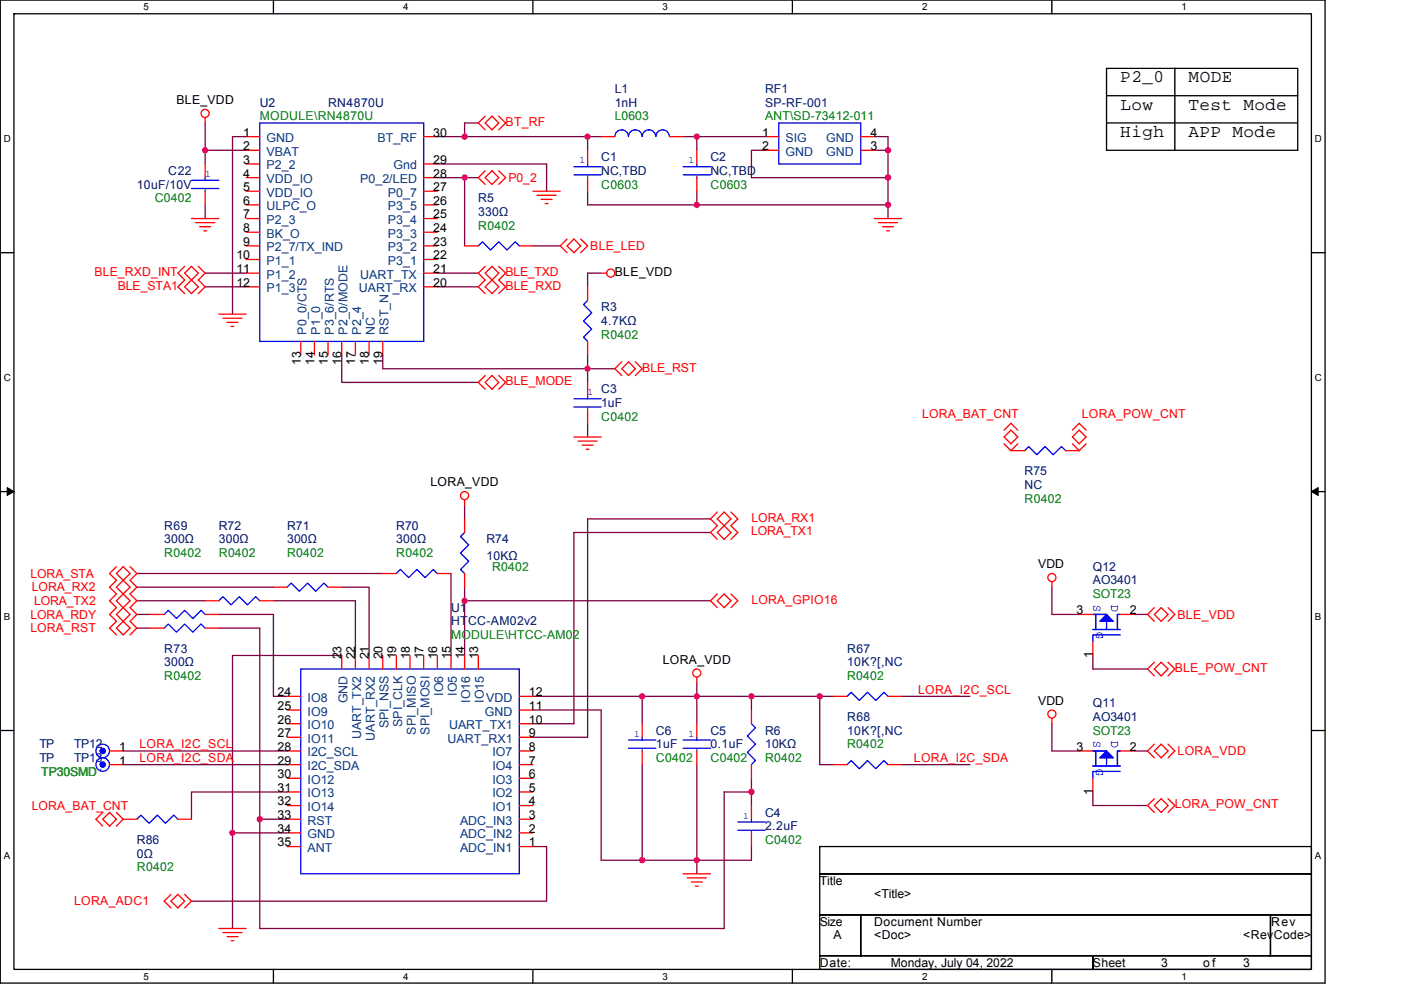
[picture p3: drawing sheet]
<svg xmlns="http://www.w3.org/2000/svg" width="297mm" height="210mm" viewBox="0 0 297 210" stroke-linecap="round" stroke-linejoin="round" font-family="sans-serif">
<path d="M.1 0h280.8v208.5h-280.8zM3 2.9h275v202.7h-275z" fill="none" stroke="#000" stroke-width=".28"/>
<g fill="#fff">
<path d="M30.5 .3h1.1v2.3h-1.1z"/>
<path d="M30.5 205.9h1.1v2.3h-1.1z"/>
</g>
<path d="M58 0v2.9M58 205.6v2.9" fill="none" stroke="#000" stroke-width=".28"/>
<g fill="#fff">
<path d="M85.5 .3h1.1v2.3h-1.1z"/>
<path d="M85.5 205.9h1.1v2.3h-1.1z"/>
</g>
<path d="M113 0v2.9M113 205.6v2.9" fill="none" stroke="#000" stroke-width=".28"/>
<g fill="#fff">
<path d="M140.5 .3h1.1v2.3h-1.1z"/>
<path d="M140.5 205.9h1.1v2.3h-1.1z"/>
</g>
<path d="M168 0v2.9M168 205.6v2.9" fill="none" stroke="#000" stroke-width=".28"/>
<g fill="#fff">
<path d="M195.5 .3h1.2v2.3h-1.2z"/>
<path d="M195.5 205.9h1.2v2.3h-1.2z"/>
</g>
<path d="M223 0v2.9M223 205.6v2.9" fill="none" stroke="#000" stroke-width=".28"/>
<g fill="#fff">
<path d="M250.5 .3h1.2v2.3h-1.2z"/>
<path d="M250.5 205.9h1.2v2.3h-1.2z"/>
<path d="M.8 28.3h1.5v2.3h-1.5z"/>
<path d="M278.8 28.3h1.5v2.3h-1.5z"/>
<path d="M.8 78.9h1.5v2.3h-1.5z"/>
<path d="M278.8 78.9h1.5v2.3h-1.5z"/>
</g>
<path d="M.1 53.6h2.9M278 53.6h2.9" fill="none" stroke="#000" stroke-width=".28"/>
<g fill="#fff">
<path d="M.8 129.6h1.4v2.3h-1.4z"/>
<path d="M278.8 129.6h1.4v2.3h-1.4z"/>
</g>
<path d="M.1 104.3h2.9M278 104.3h2.9" fill="none" stroke="#000" stroke-width=".28"/>
<path d="M1.5 103.4l1.5 .9-1.5 .8zM278 104.3l1.5-.9v1.7z" fill="#000" stroke="#000" stroke-width=".21"/>
<g fill="#fff">
<path d="M.8 180.3h1.4v2.3h-1.4z"/>
<path d="M278.8 180.3h1.4v2.3h-1.4z"/>
</g>
<g fill="none" stroke="#000" stroke-width=".28">
<path d="M234.6 14.5h40.5v17.4h-40.5zM249.1 14.5v17.4M234.6 20.3h40.5M234.6 26.1h40.5M.1 154.9h2.9M278 154.9h2.9M173.8 179.6h104.2v5.7h-104.2zM173.8 194h8.7v8.7h-8.7zM173.8 185.3h104.2v8.7h-104.2zM182.5 194h86.9v8.7h-86.9zM269.4 194h8.6v8.7h-8.6zM173.8 202.7h57.9v2.9h-57.9z"/>
<path d="M231.7 202.7h46.3v2.9h-46.3z"/>
</g>
<g fill="none" stroke="#800040" stroke-width=".28">
<path d="M43.5 31.9h8.7M43.5 26.1v5.8M43.5 31.9v2.9M52.2 29h-2.9v37.6M92.7 34.8h23.2v5.8M92.7 37.7h5.8M92.7 29h5.8M98.5 37.7v14.5M98.5 37.7h2.9M98.5 29h26.1M101.4 26.1h-2.9v2.9M124.6 29v2.9"/>
<path d="M124.6 29h2.9M144.8 29h2.9M147.7 29v2.9M147.7 29h14.5M162.2 31.9h-2.9v5.8h29v-5.8M185.4 29h2.9v2.9M185.4 31.9h2.9M188.3 37.7v5.8M43.5 57.9h8.7M43.5 43.5v2.9M92.7 57.9h8.7M113 52.2h5.8"/>
<path d="M124.6 40.6v2.9h23.1M127.5 57.9h-2.9v2.9M147.7 40.6v2.9M147.7 43.5h40.6M188.3 43.5v2.9M43.5 60.8h8.7M72.5 75.3v5.8h28.9M81.1 75.3v2.9h43.5M92.7 60.8h8.7M124.6 78.2h5.8M124.6 75.3v2.9M124.6 78.2v2.9"/>
<path d="M124.6 89.8v2.9M98.5 107.2v2.9M150.6 110.1h-26v46.3h-11.6M150.6 112.9h-28.9v40.6h-8.7M29 124.5h29M29 127.4h14.5M29 121.6h52.1M29 130.3h2.9M29 133.2h2.9M46.4 133.2h8.7v40.6M46.4 130.3h11.6v17.4h2.9M58 127.4h17.4v11.6"/>
<path d="M72.5 124.5h5.7v14.5M72.5 139h-23.2v37.7M95.6 121.6v17.4M98.5 127.4v11.6M98.5 127.4h52.1M98.5 124.5v2.9M223 124.5v5.8h5.8M231.7 139v2.9h11.6M240.4 130.3h2.9M26.1 159.3h34.8M113 150.6h14.5v31.9h8.7M113 147.7h23.2"/>
<path d="M136.2 147.7v5.8M136.2 147.7h11.5M147.7 144.8v2.9M147.7 147.7v5.8M147.7 147.7h11.6M159.3 147.7v2.9M159.3 147.7h14.5M173.8 147.7h2.9M173.8 147.7v14.5h2.9M191.2 147.7h14.5M223 153.5v5.8h5.8M240.4 159.3h2.9"/>
<path d="M26.1 162.2h34.8M49.3 176.7v20.2M49.3 176.7h11.6M55.1 173.8h5.8M60.9 168h-20.3v5.8M113 179.6h2.9v11.5h-75.3M136.2 162.2v20.3M147.7 162.2v20.3M159.3 179.6v2.9h-11.6M159.3 168h-5.8v28.9h-98.4v-23.1M159.3 165.1v2.9M159.3 168v2.9"/>
<path d="M191.2 162.2h14.5M231.7 168v2.9h11.6M136.2 182.5h11.5M147.7 182.5v2.8"/>
</g>
<g fill="none" stroke="#f00" stroke-width=".28">
<path d="M43.5 24.9v1.2M43.5 34.8v2.9M52.2 29h2.9M52.2 37.7h2.9M52.2 34.8h2.9M52.2 31.9h2.9M89.8 29h2.9M89.8 37.7h2.9M89.8 34.8h2.9M102.9 24.6l-1.5 1.5 1.5 1.4M102.9 36.2l-1.5 1.5 1.5 1.4M104.3 24.6l1.4 1.5-1.4 1.4-1.4-1.4z"/>
<path d="M104.3 36.2l1.4 1.5-1.4 1.4-1.4-1.4zM105.7 24.6l1.5 1.5-1.5 1.4M105.7 36.2l1.5 1.5-1.5 1.4M124.6 31.9v2.9M124.6 37.7v2.9M127.5 29h2.9M141.9 29h2.9M147.7 31.9v2.9M147.7 37.7v2.9M162.2 29h2.9M162.2 31.9h2.9M182.5 29h2.9"/>
<path d="M182.5 31.9h2.9M39.2 56.5l-1.5 1.4 1.5 1.5-1.5 1.4 1.5 1.5M39.2 57.9l1.4-1.4 1.5 1.4-1.5 1.5zM40.6 46.4h5.8M41.5 47.2h4M42.1 56.5l1.4 1.4-1.4 1.5 1.4 1.4-1.4 1.5M42.3 48.1h2.4M43.2 49h.6M43.5 40.6v2.9M52.2 40.6h2.9M52.2 57.9h2.9M52.2 43.5h2.9"/>
<path d="M52.2 49.3h2.9M52.2 52.2h2.9M52.2 46.4h2.9M52.2 55h2.9M89.8 40.6h2.9M89.8 57.9h2.9M89.8 43.5h2.9M89.8 49.3h2.9M89.8 52.2h2.9M89.8 46.4h2.9M89.8 55h2.9M98.5 52.2h2.9"/>
<path d="M102.9 56.5l-1.5 1.4 1.5 1.5-1.5 1.4 1.5 1.5M102.9 57.9l1.4-1.4 1.4 1.4-1.4 1.5zM104.3 59.4l1.4 1.4-1.4 1.5-1.4-1.5zM105.7 56.5l1.5 1.4-1.5 1.5 1.5 1.4-1.5 1.5M110.1 52.2h2.9M113 40.6h5.8M113.9 41.4h4M114.7 42.3h2.3M115.6 43.2h.6M120.2 50.7l-1.4 1.5 1.4 1.4M121.7 50.7l1.4 1.5-1.4 1.4-1.5-1.4zM123.1 50.7l1.5 1.5-1.5 1.4"/>
<path d="M127.5 57.9h1.1M185.4 46.4h5.8M186.2 47.2h4.1M187.1 48.1h2.3M188 49h.6M39.2 60.8l1.4-1.4 1.5 1.4-1.5 1.5zM46.4 66.6h5.8M47.3 67.5h4M48.1 68.4h2.4M49 69.2h.6M52.2 60.8h2.9M63.8 72.4v2.9"/>
<path d="M66.7 72.4v2.9M69.6 72.4v2.9M72.5 72.4v2.9M75.4 72.4v2.9M78.2 72.4v2.9M81.1 72.4v2.9M89.8 60.8h2.9M102.9 79.7l-1.5 1.4 1.5 1.4M104.3 79.7l1.4 1.4-1.4 1.4-1.4-1.4zM105.7 79.7l1.5 1.4-1.5 1.4M124.6 60.8v2.9M124.6 72.4v2.9"/>
<path d="M131.8 76.8l-1.4 1.4 1.4 1.5M133.3 76.8l1.4 1.4-1.4 1.5-1.5-1.5zM134.7 76.8l1.5 1.4-1.5 1.5M121.7 92.7h5.8M122.6 93.6h4M123.4 94.4h2.3M124.3 95.3h.6M124.6 81.1v2.9M124.6 86.9v2.9M212.9 94.1l1.4 1.5M212.9 91.2l1.4-1.4 1.5 1.4M214.3 95.6h2.9"/>
<path d="M214.3 91.2l1.5 1.5-1.5 1.4-1.4-1.4zM215.8 94.1l-1.5 1.5M225.9 95.6h2.9M227.4 94.1l1.4 1.5M227.4 91.2l1.4-1.4 1.5 1.4M228.8 91.2l1.5 1.5-1.5 1.4-1.4-1.4zM230.3 94.1l-1.5 1.5M98.5 106v1.2M98.5 110.1v2.8M152.1 110.1l1.4-1.5 1.5 1.5-1.5 1.4zM152.1 112.9l1.4-1.4 1.5 1.4-1.5 1.5zM152.1 108.6l-1.5 1.5 1.5 1.4-1.5 1.4 1.5 1.5"/>
<path d="M155 108.6l1.4 1.5-1.4 1.4 1.4 1.4-1.4 1.5M24.7 120.2l-1.5 1.4 1.5 1.5-1.5 1.4 1.5 1.5-1.5 1.4 1.5 1.5-1.5 1.4 1.5 1.5-1.5 1.4 1.5 1.5M24.7 133.2l1.4-1.4 1.5 1.4-1.5 1.5zM26.1 120.2l1.5 1.4-1.5 1.5-1.4-1.5zM26.1 123.1l-1.4 1.4 1.4 1.5M26.1 126l-1.4 1.4 1.4 1.5M26.1 128.9l-1.4 1.4 1.4 1.5M26.1 123.1l1.5 1.4-1.5 1.5M26.1 126l1.5 1.4-1.5 1.5M26.1 128.9l1.5 1.4-1.5 1.5M27.6 120.2l1.4 1.4-1.4 1.5 1.4 1.4-1.4 1.5 1.4 1.4-1.4 1.5 1.4 1.4-1.4 1.5 1.4 1.4-1.4 1.5M31.9 130.3h2.9"/>
<path d="M31.9 133.2h2.9M43.5 130.3h2.9M43.5 133.2h2.9M43.5 127.4h2.9M55.1 127.4h2.9M58 124.5h2.9M69.6 124.5h2.9M72.5 139v2.9M75.4 139v2.9M78.2 139v2.9M81.1 121.6h2.9M81.1 139v2.9"/>
<path d="M84 139v2.9M86.9 139v2.9M89.8 139v2.9M92.7 121.6h2.9M92.7 139v2.9M95.6 139v2.9M98.5 121.6v2.9M98.5 139v2.9M101.4 139v2.9M152.1 127.4l1.4-1.4 1.5 1.4-1.5 1.5zM152.1 126l-1.5 1.4 1.5 1.5M155 126l1.4 1.4-1.4 1.5"/>
<path d="M223 123.4v1.1M228.8 130.3h2.9M231.7 136.1v2.9M237.5 130.3h2.9M244.7 128.9l-1.4 1.4 1.4 1.5M246.2 128.9l1.4 1.4-1.4 1.5-1.5-1.5zM247.6 128.9l1.5 1.4-1.5 1.5M23.2 159.3h2.9M60.9 147.7h2.9M60.9 159.3h2.9M60.9 156.4h2.9M60.9 153.5h2.9"/>
<path d="M60.9 150.6h2.9M110.1 147.7h2.9M110.1 159.3h2.9M110.1 156.4h2.9M110.1 153.5h2.9M110.1 150.6h2.9M136.2 153.5v2.9M136.2 159.3v2.9M147.7 143.6v1.2M147.7 153.5v2.9M147.7 159.3v2.9M159.3 150.6v2.9"/>
<path d="M176.7 147.7h2.9M188.3 147.7h2.9M223 152.3v1.2M228.8 159.3h2.9M237.5 159.3h2.9M244.7 157.8l-1.4 1.5 1.4 1.4M244.7 140.5l-1.4 1.4 1.4 1.5M246.2 157.8l1.4 1.5-1.4 1.4-1.5-1.4zM246.2 140.5l1.4 1.4-1.4 1.5-1.5-1.5zM247.6 157.8l1.5 1.5-1.5 1.4M247.6 140.5l1.5 1.4-1.5 1.5M21.8 173.8l1.4-1.5 1.5 1.5-1.5 1.4z"/>
<path d="M21.8 172.3l-1.5 1.5 1.5 1.4M23.2 162.2h2.9M24.7 172.3l1.4 1.5M26.1 173.8l-1.4 1.4M26.1 173.8h2.9M37.7 173.8h2.9M60.9 179.6h2.9M60.9 176.7h2.9M60.9 173.8h2.9M60.9 170.9h2.9M60.9 168h2.9M60.9 165.1h2.9"/>
<path d="M60.9 162.2h2.9M110.1 179.6h2.9M110.1 176.7h2.9M110.1 173.8h2.9M110.1 170.9h2.9M110.1 168h2.9M110.1 165.1h2.9M110.1 162.2h2.9M159.3 162.2v2.9M159.3 170.9v2.9M159.3 176.7v2.9M176.7 162.2h2.9"/>
<path d="M188.3 162.2h2.9M231.7 165.1v2.9M244.7 169.4l-1.4 1.5 1.4 1.4M246.2 169.4l1.4 1.5-1.4 1.4-1.5-1.4zM247.6 169.4l1.5 1.5-1.5 1.4M36.3 189.7l-1.5 1.4 1.5 1.5M36.3 191.1l1.4-1.4 1.5 1.4-1.5 1.5zM39.2 189.7l1.4 1.4-1.4 1.5M46.4 196.9h5.8M47.3 197.8h4M48.1 198.7h2.4M49 199.5h.6"/>
<path d="M144.8 185.3h5.8M145.7 186.2h4.1M146.6 187.1h2.3M147.4 188h.6"/>
<circle cx="43.5" cy="24.1" r=".86"/>
<circle cx="129.5" cy="57.9" r=".86"/>
<circle cx="98.5" cy="105.1" r=".86"/>
<circle cx="223" cy="122.5" r=".86"/>
<circle cx="147.7" cy="142.8" r=".86"/>
<circle cx="223" cy="151.5" r=".86"/>
</g>
<g fill="none" stroke="#00f" stroke-width=".28">
<path d="M40.6 38.2h5.8M40.6 40h5.8M43.5 37.7v.5M55.1 26.1h34.7v46.3h-34.7zM121.7 35.3h5.8M121.7 37.1h5.8M124.6 34.8v.5M136.1 29a1.45 1.45 0 0 0-1.4-1.5 1.45 1.45 0 0 0-1.5 1.5 1.45 1.45 0 0 0-1.4-1.5 1.42 1.42 0 0 0-1.4 1.5M139 29a1.45 1.45 0 0 0-1.4-1.5 1.42 1.42 0 0 0-1.4 1.5M141.9 29a1.43 1.43 0 0 0-1.4-1.5 1.43 1.43 0 0 0-1.4 1.5M144.8 35.3h5.8M144.8 37.1h5.8"/>
<path d="M147.7 34.8v.5M165.1 26.1h17.4v8.7h-17.4zM101.4 52.2l.9-.9 1.7 1.7 1.7-1.7 1.8 1.7 1.7-1.7 .9 .9M124.6 63.7l-.9 .9 1.8 1.7-1.8 1.8 1.8 1.7-1.8 1.7 .9 .9M121.7 84.6h5.8M121.7 86.3h5.8M124.6 84v.6M217.2 95.6l.9-.9 1.7 1.8 1.8-1.8 1.7 1.8 1.8-1.8 .8 .9M98.5 112.9l-.9 .9 1.8 1.8-1.8 1.7 1.8 1.7-1.8 1.8 .9 .8M34.8 130.3l.9-.8 1.7 1.7 1.8-1.7 1.7 1.7 1.7-1.7 .9 .8M34.8 133.2l.9-.8 1.7 1.7 1.8-1.7 1.7 1.7 1.7-1.7 .9 .8M46.4 127.4l.9-.8 1.7 1.7 1.7-1.7 1.8 1.7 1.7-1.7 .9 .8"/>
<path d="M60.9 124.5l.8-.8 1.8 1.7 1.7-1.7 1.7 1.7 1.8-1.7 .9 .8M84 121.6l.9-.8 1.8 1.7 1.7-1.7 1.7 1.7 1.8-1.7 .8 .8M231.7 133.5h5.8M231.7 130.3h2.9M232.3 130.6v2.6M232.3 130.3v3.2M234.6 131.8v1.7M236.9 133.2v-2.9h.6h-.6v3.2M237.5 134.7h-5.8v1.4M63.8 141.9h46.3v43.4h-46.3zM133.3 157h5.8M133.3 158.7h5.8"/>
<path d="M136.2 156.4v.6M144.8 157h5.8M144.8 158.7h5.8M147.7 156.4v.6M159.3 153.5l.9 .9-1.7 1.7 1.7 1.7-1.7 1.8 1.7 1.7-.9 .9M179.6 147.7l.9-.9 1.7 1.8 1.7-1.8 1.8 1.8 1.7-1.8 .9 .9M231.7 159.3h2.9M232.3 159.6v2.6M232.3 159.3v3.2M29 173.8l.9-.9 1.7 1.7 1.8-1.7 1.7 1.7 1.7-1.7 .9 .9M156.4 174.3h5.8M156.4 176.1h5.8"/>
<path d="M159.3 173.8v.5M179.6 162.2l.9-.9 1.7 1.7 1.7-1.7 1.8 1.7 1.7-1.7 .9 .9M231.7 162.5h5.8M234.6 160.7v1.8M236.9 162.2v-2.9h.6h-.6v3.2M237.5 163.6h-5.8v1.5"/>
<circle cx="21.8" cy="159.3" r="1.44"/>
<circle cx="21.8" cy="162.2" r="1.43"/>
</g>
<g fill="none" stroke="#fff" stroke-width=".21" stroke-dasharray="1 1 1 1 1 1 1 1">
<path d="M43.5 40v.6M124.6 37.1v.6M124.6 37.7h.1M147.7 37.1v.6M147.7 37.7h.1M43.5 40.6h.1M124.6 86.3v.6M124.6 86.9h.1M136.2 158.7v.6M136.2 159.3h.1M147.7 158.7v.6M147.7 159.3h.1"/>
<path d="M159.3 176.1v.6M159.3 176.7h.1"/>
</g>
<g fill="none" stroke="#00f" stroke-width=".21" stroke-dasharray="1 1 1 1 1 1 1 1">
<path d="M43.5 40v.6M124.6 37.1v.6M124.6 37.7h.1M147.7 37.1v.6M147.7 37.7h.1M43.5 40.6h.1M124.6 86.3v.6M124.6 86.9h.1M136.2 158.7v.6M136.2 159.3h.1M147.7 158.7v.6M147.7 159.3h.1"/>
<path d="M159.3 176.1v.6M159.3 176.7h.1"/>
</g>
<g fill="#00f" stroke="#00f" stroke-width=".28">
<path d="M234.6 159.3l1.4 1.4h-2.8z" fill-rule="evenodd"/>
<path d="M234.6 130.3l1.4 1.5h-2.8z" fill-rule="evenodd"/>
<circle cx="21.8" cy="162.2" r=".57"/>
<circle cx="21.8" cy="159.3" r=".57"/>
</g>
<g fill="#f0f" stroke="#f0f" stroke-width=".28">
<circle cx="49.3" cy="176.6" r=".57"/>
<circle cx="147.7" cy="147.7" r=".57"/>
<circle cx="136.1" cy="147.7" r=".57"/>
<circle cx="159.3" cy="147.7" r=".57"/>
<circle cx="173.8" cy="147.7" r=".57"/>
<circle cx="159.3" cy="168" r=".57"/>
<circle cx="147.7" cy="182.4" r=".57"/>
<circle cx="136.1" cy="182.4" r=".57"/>
<circle cx="55.1" cy="173.8" r=".57"/>
<circle cx="98.5" cy="37.7" r=".57"/>
<circle cx="124.6" cy="78.2" r=".57"/>
<circle cx="124.6" cy="29" r=".57"/>
<circle cx="147.7" cy="29" r=".57"/>
<circle cx="188.3" cy="31.9" r=".57"/>
<circle cx="188.3" cy="37.7" r=".57"/>
<circle cx="147.7" cy="43.5" r=".57"/>
<circle cx="188.3" cy="43.5" r=".57"/>
<circle cx="98.5" cy="29" r=".57"/>
<circle cx="43.5" cy="31.9" r=".57"/>
<circle cx="98.5" cy="127.4" r=".57"/>
</g>
<g font-size="3.7">
<text x="237.5" y="17.5">P2_0</text>
<text x="252" y="17.5">MODE</text>
<text x="237.6" y="23.3">Low</text>
<text x="252" y="23.3">Test Mode</text>
<text x="237.5" y="29">High</text>
<text x="252" y="29">APP Mode</text>
</g>
<g font-size="2.6">
<text x="37.4" y="22">BLE_VDD</text>
<text x="51.6" y="29">1</text>
<text x="91.9" y="29">30</text>
<text x="161.6" y="29">1</text>
<text x="184.5" y="29">4</text>
<text x="51.6" y="34.8">3</text>
<text x="51.6" y="31.9">2</text>
<text x="91.9" y="34.8">29</text>
<text x="161.6" y="31.9">2</text>
<text x="184.5" y="31.9">3</text>
<text x="51.6" y="40.5">5</text>
<text x="51.6" y="37.7">4</text>
<text x="91.9" y="40.5">27</text>
<text x="91.9" y="37.7">28</text>
<text x="51.6" y="43.4">6</text>
<text x="51.6" y="46.3">7</text>
<text x="91.9" y="43.4">26</text>
<text x="91.9" y="46.3">25</text>
<text x="51.6" y="49.2">8</text>
<text x="51.6" y="52.1">9</text>
<text x="91.9" y="49.2">24</text>
<text x="91.9" y="52.1">23</text>
<text x="50.1" y="55">10</text>
<text x="50.1" y="57.9">11</text>
<text x="91.9" y="55">22</text>
<text x="91.9" y="57.9">21</text>
<text x="130.4" y="58.5">BLE_VDD</text>
<text x="50.1" y="60.8">12</text>
<text x="91.9" y="60.8">20</text>
<text x="63.8" y="77.4" transform="rotate(-90 63.8 77.4)">13</text>
<text x="66.7" y="77.4" transform="rotate(-90 66.7 77.4)">14</text>
<text x="69.5" y="77.4" transform="rotate(-90 69.5 77.4)">15</text>
<text x="72.4" y="77.4" transform="rotate(-90 72.4 77.4)">16</text>
<text x="75.3" y="77.4" transform="rotate(-90 75.3 77.4)">17</text>
<text x="78.2" y="77.4" transform="rotate(-90 78.2 77.4)">18</text>
<text x="81.1" y="77.4" transform="rotate(-90 81.1 77.4)">19</text>
<text x="91.3" y="103.1">LORA_VDD</text>
<text x="220.1" y="120.5">VDD</text>
<text x="228.2" y="130.3">3</text>
<text x="239.5" y="130.3">2</text>
<text x="72.4" y="139.9" transform="rotate(-90 72.4 139.9)">23</text>
<text x="75.3" y="139.9" transform="rotate(-90 75.3 139.9)">22</text>
<text x="78.2" y="139.9" transform="rotate(-90 78.2 139.9)">21</text>
<text x="81.1" y="139.9" transform="rotate(-90 81.1 139.9)">20</text>
<text x="84" y="139.9" transform="rotate(-90 84 139.9)">19</text>
<text x="86.9" y="139.9" transform="rotate(-90 86.9 139.9)">18</text>
<text x="89.8" y="139.9" transform="rotate(-90 89.8 139.9)">17</text>
<text x="92.7" y="139.9" transform="rotate(-90 92.7 139.9)">16</text>
<text x="95.6" y="139.9" transform="rotate(-90 95.6 139.9)">15</text>
<text x="98.5" y="139.9" transform="rotate(-90 98.5 139.9)">14</text>
<text x="101.4" y="139.9" transform="rotate(-90 101.4 139.9)">13</text>
<text x="140.5" y="140.8">LORA_VDD</text>
<text x="231.7" y="139.6" transform="rotate(-90 231.7 139.6)">1</text>
<text x="58.8" y="147.7">24</text>
<text x="112.1" y="147.7">12</text>
<text x="220.1" y="149.5">VDD</text>
<text x="58.8" y="150.6">25</text>
<text x="58.8" y="153.5">26</text>
<text x="112.1" y="153.5">10</text>
<text x="112.1" y="150.6">11</text>
<text x="25.3" y="159.3">1</text>
<text x="58.8" y="156.4">27</text>
<text x="58.8" y="159.3">28</text>
<text x="112.1" y="159.3">8</text>
<text x="112.1" y="156.4">9</text>
<text x="228.2" y="159.3">3</text>
<text x="239.5" y="159.3">2</text>
<text x="25.3" y="162.2">1</text>
<text x="58.8" y="162.2">29</text>
<text x="58.8" y="165.1">30</text>
<text x="58.8" y="168">31</text>
<text x="112.1" y="168">5</text>
<text x="112.1" y="165.1">6</text>
<text x="112.1" y="162.2">7</text>
<text x="58.8" y="170.8">32</text>
<text x="58.8" y="173.7">33</text>
<text x="112.1" y="173.7">3</text>
<text x="112.1" y="170.8">4</text>
<text x="231.7" y="168.6" transform="rotate(-90 231.7 168.6)">1</text>
<text x="58.8" y="176.6">34</text>
<text x="58.8" y="179.5">35</text>
<text x="112.1" y="179.5">1</text>
<text x="112.1" y="176.6">2</text>
<text x="173.8" y="187.7">Title</text>
<text x="185.4" y="190.6">&lt;Title&gt;</text>
<text x="173.8" y="196.4">Size</text>
<text x="185.4" y="196.4">Document Number</text>
<text x="269.5" y="196.4">Rev</text>
<text x="176.7" y="199.3">A</text>
<text x="185.4" y="199.3">&lt;Doc&gt;</text>
<text x="263.6" y="199.3">&lt;RevCode&gt;</text>
<text x="173.8" y="205">Date:</text>
<text x="188.9" y="205">Monday, July 04, 2022</text>
<text x="231.7" y="205">Sheet</text>
<text x="246.2" y="205">3</text>
<text x="255.1" y="205">o f</text>
<text x="263.6" y="205">3</text>
</g>
<g font-size="2.6" fill="#000080">
<text x="55.1" y="22.6">U2</text>
<text x="69.5" y="22.6">RN4870U</text>
<text x="130.4" y="19.7">L1</text>
<text x="130.4" y="22.6">1nH</text>
<text x="162.2" y="19.7">RF1</text>
<text x="162.2" y="22.6">SP-RF-001</text>
<text x="127.5" y="34.2">C1</text>
<text x="150.6" y="34.2">C2</text>
<text x="29" y="40">10uF/10V</text>
<text x="35.7" y="37.1">C22</text>
<text x="127.5" y="37.1">NC,TBD</text>
<text x="150.6" y="37.1">NC,TBD</text>
<text x="101.4" y="42.9">R5</text>
<text x="101.4" y="45.8">330Ω</text>
<text x="127.5" y="66.1">R3</text>
<text x="127.5" y="69">4.7KΩ</text>
<text x="127.5" y="83.4">C3</text>
<text x="127.5" y="86.3">1uF</text>
<text x="217.2" y="100.8">R75</text>
<text x="217.2" y="103.7">NC</text>
<text x="34.8" y="112.4">R69</text>
<text x="46.4" y="112.4">R72</text>
<text x="60.9" y="112.4">R71</text>
<text x="84" y="112.4">R70</text>
<text x="34.8" y="115.3">300Ω</text>
<text x="46.4" y="115.3">300Ω</text>
<text x="60.9" y="115.3">300Ω</text>
<text x="84" y="115.3">300Ω</text>
<text x="103.1" y="115.3">R74</text>
<text x="103.1" y="118.8">10KΩ</text>
<text x="231.7" y="121.1">Q12</text>
<text x="231.7" y="124">AO3401</text>
<text x="95.6" y="129.8">U1</text>
<text x="95.6" y="132.7">HTCC-AM02v2</text>
<text x="34.8" y="138.5">R73</text>
<text x="34.8" y="141.4">300Ω</text>
<text x="179.6" y="138.5">R67</text>
<text x="179.6" y="141.4">10K?[,NC</text>
<text x="139.1" y="155.8">C6</text>
<text x="150.6" y="155.8">C5</text>
<text x="162.2" y="155.8">R6</text>
<text x="179.6" y="152.9">R68</text>
<text x="179.6" y="155.8">10K?[,NC</text>
<text x="231.7" y="150">Q11</text>
<text x="231.7" y="152.9">AO3401</text>
<text x="8.4" y="161.6">TP</text>
<text x="8.4" y="158.7">TP</text>
<text x="15.7" y="161.6">TP13</text>
<text x="15.7" y="158.7">TP12</text>
<text x="139.1" y="158.7">1uF</text>
<text x="150.6" y="158.7">0.1uF</text>
<text x="162.2" y="158.7">10KΩ</text>
<text x="162.2" y="173.2">C4</text>
<text x="29" y="179">R86</text>
<text x="162.2" y="176.1">2.2uF</text>
<text x="29" y="181.9">0Ω</text>
</g>
<g font-size="2.6" fill="#008000">
<text x="55.1" y="25.5">MODULE\RN4870U</text>
<text x="130.4" y="25.5">L0603</text>
<text x="162.2" y="25.5">ANT\SD-73412-011</text>
<text x="127.5" y="40">C0603</text>
<text x="150.7" y="40">C0603</text>
<text x="32.8" y="42.9">C0402</text>
<text x="101.4" y="48.7">R0402</text>
<text x="127.5" y="71.8">R0402</text>
<text x="127.5" y="89.2">C0402</text>
<text x="217.2" y="106.6">R0402</text>
<text x="34.8" y="118.2">R0402</text>
<text x="46.4" y="118.2">R0402</text>
<text x="60.9" y="118.2">R0402</text>
<text x="84" y="118.2">R0402</text>
<text x="104.3" y="121.1">R0402</text>
<text x="231.7" y="126.9">SOT23</text>
<text x="95.6" y="135.6">MODULE\HTCC-AM02</text>
<text x="34.8" y="144.2">R0402</text>
<text x="179.6" y="144.2">R0402</text>
<text x="231.7" y="155.8">SOT23</text>
<text x="139.1" y="161.6">C0402</text>
<text x="150.7" y="161.6">C0402</text>
<text x="162.2" y="161.6">R0402</text>
<text x="179.6" y="158.7">R0402</text>
<text x="8.8" y="164.5">TP30SMD</text>
<text x="162.2" y="179">C0402</text>
<text x="29" y="184.8">R0402</text>
</g>
<g font-size="2.6" fill="#f00">
<text x="107.2" y="26.7">BT_RF</text>
<text x="107.8" y="38.5">P0_2</text>
<text x="125.2" y="53">BLE_LED</text>
<text x="20" y="58.5">BLE_RXD_INT</text>
<text x="107.2" y="58.5">BLE_TXD</text>
<text x="25" y="61.4">BLE_STA1</text>
<text x="107.2" y="61.4">BLE_RXD</text>
<text x="107.2" y="81.7">BLE_MODE</text>
<text x="136.2" y="78.8">BLE_RST</text>
<text x="195.5" y="88.6">LORA_BAT_CNT</text>
<text x="229.4" y="88.6">LORA_POW_CNT</text>
<text x="159.3" y="113.5">LORA_TX1</text>
<text x="159.3" y="110.7">LORA_RX1</text>
<text x="6.4" y="122.5">LORA_STA</text>
<text x="6.7" y="125.4">LORA_RX2</text>
<text x="6.4" y="131.2">LORA_RDY</text>
<text x="7.3" y="128.3">LORA_TX2</text>
<text x="159.3" y="128">LORA_GPIO16</text>
<text x="249.7" y="131.2">BLE_VDD</text>
<text x="6.4" y="134.1">LORA_RST</text>
<text x="249.1" y="142.5">BLE_POW_CNT</text>
<text x="194.6" y="147.1">LORA_I2C_SCL</text>
<text x="29.6" y="158.7">LORA_I2C_SCL</text>
<text x="29.6" y="161.6">LORA_I2C_SDA</text>
<text x="193.8" y="161.6">LORA_I2C_SDA</text>
<text x="249.7" y="160.2">LORA_VDD</text>
<text x="6.7" y="171.7">LORA_BAT_CNT</text>
<text x="249.1" y="171.4">LORA_POW_CNT</text>
<text x="15.7" y="192">LORA_ADC1</text>
</g>
<g font-size="2.6" fill="#004080">
<text x="56.5" y="35.9">P2_2</text>
<text x="56.5" y="33">VBAT</text>
<text x="56.5" y="30.1">GND</text>
<text x="80" y="30.1">BT_RF</text>
<text x="83.4" y="35.9">Gnd</text>
<text x="166.6" y="30.1">SIG</text>
<text x="166.6" y="33">GND</text>
<text x="175.2" y="33">GND</text>
<text x="175.2" y="30.1">GND</text>
<text x="56.5" y="41.7">VDD_IO</text>
<text x="56.5" y="38.8">VDD_IO</text>
<text x="76.4" y="38.8">P0_2/LED</text>
<text x="82.3" y="41.7">P0_7</text>
<text x="56.5" y="44.6">ULPC_O</text>
<text x="56.5" y="47.5">P2_3</text>
<text x="82.3" y="44.6">P3_5</text>
<text x="82.3" y="47.5">P3_4</text>
<text x="56.5" y="50.4">BK_O</text>
<text x="56.5" y="53.3">P2_7/TX_IND</text>
<text x="82.3" y="50.4">P3_3</text>
<text x="82.3" y="53.3">P3_2</text>
<text x="56.5" y="56.2">P1_1</text>
<text x="56.5" y="59.1">P1_2</text>
<text x="76.4" y="59.1">UART_TX</text>
<text x="82.3" y="56.2">P3_1</text>
<text x="56.5" y="62">P1_3</text>
<text x="76.1" y="62">UART_RX</text>
<text x="65" y="71" transform="rotate(-90 65 71)">P0_0/CTS</text>
<text x="67.9" y="71" transform="rotate(-90 67.9 71)">P1_0</text>
<text x="70.8" y="71" transform="rotate(-90 70.8 71)">P3_6/RTS</text>
<text x="73.7" y="71" transform="rotate(-90 73.7 71)">P2_0/MODE</text>
<text x="76.6" y="71" transform="rotate(-90 76.6 71)">P2_4</text>
<text x="79.5" y="71" transform="rotate(-90 79.5 71)">NC</text>
<text x="82.4" y="71" transform="rotate(-90 82.4 71)">RST_N</text>
<text x="65.2" y="148.9">IO8</text>
<text x="73.7" y="149.2" transform="rotate(-90 73.7 149.2)">GND</text>
<text x="93.9" y="147.6" transform="rotate(-90 93.9 147.6)">IO6</text>
<text x="96.8" y="147.6" transform="rotate(-90 96.8 147.6)">IO5</text>
<text x="99.7" y="149.1" transform="rotate(-90 99.7 149.1)">IO16</text>
<text x="102.6" y="149.1" transform="rotate(-90 102.6 149.1)">IO15</text>
<text x="103.1" y="148.9">VDD</text>
<text x="65.2" y="151.8">IO9</text>
<text x="65.2" y="154.7">IO10</text>
<text x="82.4" y="154.5" transform="rotate(-90 82.4 154.5)">SPI_NSS</text>
<text x="85.2" y="154.2" transform="rotate(-90 85.2 154.2)">SPI_CLK</text>
<text x="88.1" y="155.8" transform="rotate(-90 88.1 155.8)">SPI_MISO</text>
<text x="91" y="155.8" transform="rotate(-90 91 155.8)">SPI_MOSI</text>
<text x="95.2" y="154.7">UART_TX1</text>
<text x="102.8" y="151.8">GND</text>
<text x="21.1" y="160.4">.</text>
<text x="65.2" y="157.5">IO11</text>
<text x="65.2" y="160.4">I2C_SCL</text>
<text x="76.6" y="156.8" transform="rotate(-90 76.6 156.8)">UART_TX2</text>
<text x="79.5" y="157.1" transform="rotate(-90 79.5 157.1)">UART_RX2</text>
<text x="94.9" y="157.5">UART_RX1</text>
<text x="104.4" y="160.4">IO7</text>
<text x="21.1" y="163.3">.</text>
<text x="65.2" y="163.3">I2C_SDA</text>
<text x="65.2" y="166.2">IO12</text>
<text x="104.4" y="166.2">IO3</text>
<text x="104.4" y="163.3">IO4</text>
<text x="65.2" y="169.1">IO13</text>
<text x="65.2" y="172">IO14</text>
<text x="104.4" y="172">IO1</text>
<text x="104.4" y="169.1">IO2</text>
<text x="65.2" y="174.9">RST</text>
<text x="65.2" y="177.8">GND</text>
<text x="97.5" y="177.8">ADC_IN2</text>
<text x="97.5" y="174.9">ADC_IN3</text>
<text x="65.2" y="180.7">ANT</text>
<text x="97.5" y="180.7">ADC_IN1</text>
</g>
<g font-size="2.6" fill="#00f">
<text x="231.8" y="128.3" transform="rotate(90 231.8 128.3)">S</text>
<text x="235.6" y="128.3" transform="rotate(90 235.6 128.3)">D</text>
<text x="232.4" y="134.1" transform="rotate(90 232.4 134.1)">G</text>
<text x="231.8" y="157.2" transform="rotate(90 231.8 157.2)">S</text>
<text x="235.6" y="157.2" transform="rotate(90 235.6 157.2)">D</text>
<text x="232.4" y="163" transform="rotate(90 232.4 163)">G</text>
</g>
<g font-size="2.1">
<text x="30.5" y="2.2">5</text>
<text x="85.5" y="2.2">4</text>
<text x="140.5" y="2.2">3</text>
<text x="195.5" y="2.2">2</text>
<text x="250.5" y="2.2">1</text>
<text x=".8" y="30.1">D</text>
<text x="278.8" y="30.1">D</text>
<text x=".8" y="80.8">C</text>
<text x="278.8" y="80.8">C</text>
<text x=".8" y="131.4">B</text>
<text x="278.8" y="131.4">B</text>
<text x=".8" y="182.1">A</text>
<text x="278.8" y="182.1">A</text>
<text x="30.5" y="207.8">5</text>
<text x="85.5" y="207.8">4</text>
<text x="140.5" y="207.8">3</text>
<text x="195.5" y="207.8">2</text>
<text x="250.5" y="207.8">1</text>
</g>
<g font-size="2" fill="#00f">
<text x="122.8" y="34.6">1</text>
<text x="146" y="34.6">1</text>
<text x="43.5" y="37.5">1</text>
<text x="124.6" y="83.9">1</text>
<text x="134.4" y="156.3">1</text>
<text x="146" y="156.3">1</text>
<text x="157.6" y="173.6">1</text>
</g>
</svg>
